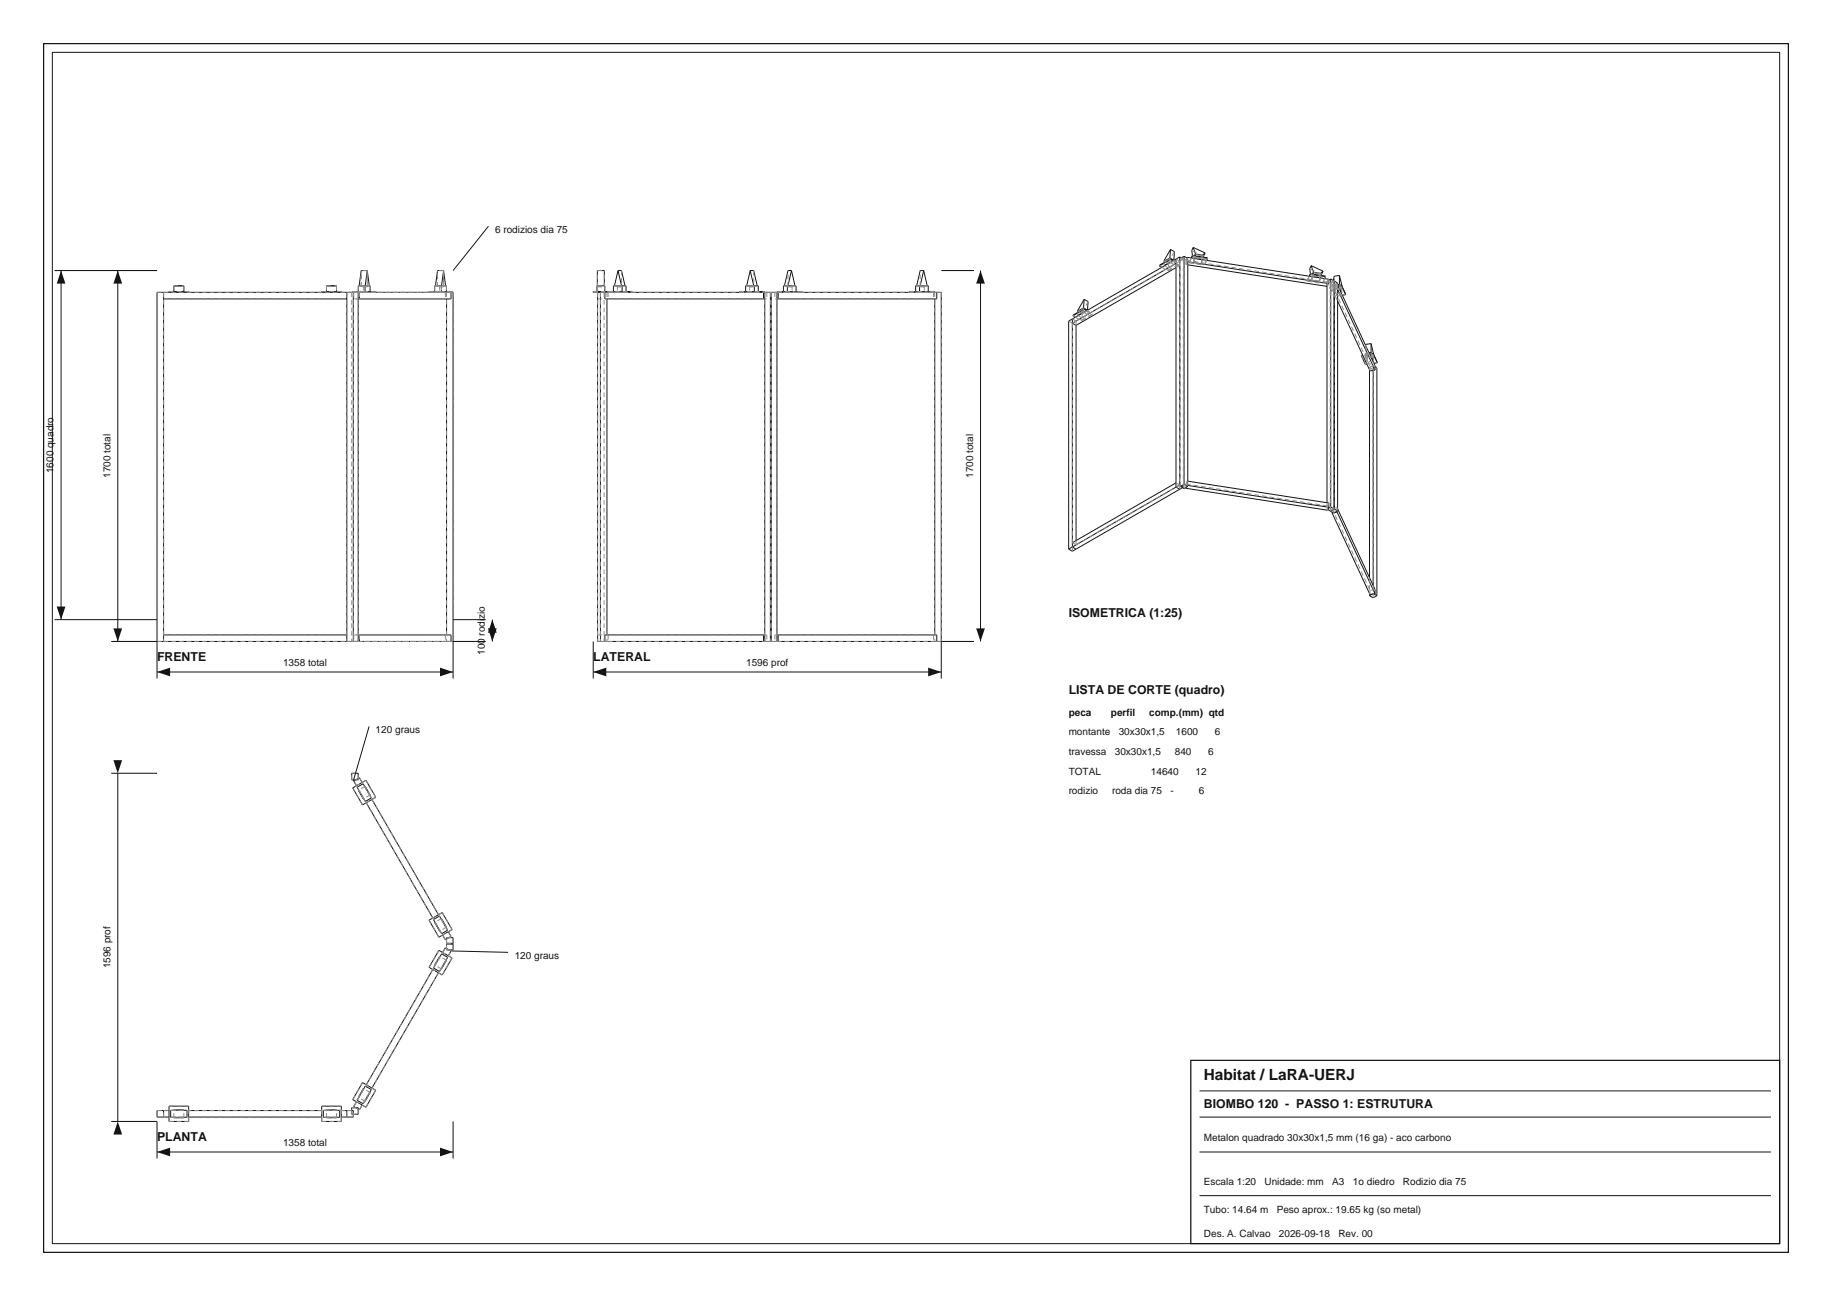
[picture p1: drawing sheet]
<svg xmlns="http://www.w3.org/2000/svg" width="420mm" height="297mm" viewBox="0 0 420 297" stroke-linecap="round" stroke-linejoin="round" font-family="sans-serif">
<path d="M10 10h400v277h-400z" fill="none" stroke="#141414" stroke-width=".28"/>
<g fill="none" stroke="#141414" stroke-width=".23">
<path d="M12 12h396v273h-396zM268.2 59.1l-1.3 .8v.3M268.2 59.1v.3M268.2 59.1l.9 .6M268.3 59.3l-2.5 1.6M268.3 59.3v.2M268.3 59.5l.6 .3M268.3 59.3l.7 .4M268.3 59.5l-2.5 1.4M268.3 57.2l1 .5-.2 1.9M268.3 57.2l-.1 1.9M268.3 57.2l-1.5 2.6h.2"/>
<path d="M269.6 59.4v52.2M270.5 58.9v52.2M270.5 58.9l-24.7 14.2M271.5 58.7l-.7 .4-.3-.2M271.5 58.7v52.3M271.5 58.7l.6 .4 .1-.1M272.2 59l32.4 5v1l-32.4-5zM272.3 60v50.3M273.4 58.6v.1M273.4 58.7l-.2 .4M273.4 58.6l-.3 .5M273.4 58.6l3.4 .5v.1"/>
<path d="M273.4 58.7l3.4 .5M273.5 56.7l-.3 .7 .2 1.2M273.5 56.7l2.8 1.3M273.5 56.7l.6 1.5M274 59.3l1.8 .2M274 58.2v.5M274 58.2l-.2 .4M274 58.2l1.8 .3v.4M276.3 58l-.5 .9M276.3 58l-.6 .5M276.8 59.2l-.2 .5M37.5 67v80"/>
<path d="M37.5 68.5h42M38.7 67v-.2h4.5v.2M39.8 66.8v-1.3h2.3v1.3M73.7 67v-.2h4.5v.2M74.8 66.8v-1.3h2.3v1.3M79.5 67v80M80.9 67v-.2h5.2v.2M81 67v80M82.1 67v80M82.1 66.8v-1.3h2.8v1.3M82.4 67v1.5M83.7 65.5v1.3"/>
<path d="M83.9 66.8v.2M84.2 62h-1.4l-.5 3.5M84.2 62l.5 3.5M84.2 62l-.5 3.5M98.4 67v-.2h5.2v.2M99.6 66.8v-1.3h2.8v1.3M101.4 66.8v.2M101.7 62h-1.4l-.5 3.5M101.7 62l.5 3.5M101.7 62l-.5 4.8M102.4 68.5v77M103.4 67v1.5h-21.3"/>
<path d="M136.9 66.8v-1.3h1.7v1.3M136.9 65.5v-3.5h1.7v3.5M137 67v80h78.8v-80h-79.8v-.2h8.9v.2M137.6 67v80M138.7 67v1.5h36.6M139.1 68.5v77M139.3 66.8v.2M140.6 66.8v-1.3h2.9v1.3M141.7 62h.8l.8 3.5M141.7 62l.8 3.5M141.7 62l-.8 3.5M142.6 65.5v1.3"/>
<path d="M143.2 66.8v.2M169.6 67v-.2h5.6v.2M170.9 66.8v-1.3h2.9v1.3M172 62h.8l.8 3.5M172 62l.8 3.5M172 62l-.8 3.5M172.9 65.5v1.3M173.5 66.8v.2M175 67v1.5M175.3 67v80M176.6 67v80M176.8 67v80"/>
<path d="M178.1 67v80M178.2 67v-.2h5.7v.2M178.4 67v1.5M179.6 66.8v-1.3h2.9v1.3M180 66.8v.2M180.5 65.5v1.3M181.5 62h-.8l-.9 3.5M181.5 62l.8 3.5M181.5 62l-.9 3.5M208.5 67v-.2h5.7v.2M209.9 66.8v-1.3h2.9v1.3M210.3 66.8v.2"/>
<path d="M210.8 65.5v1.3M211.8 62h-.8l-.8 3.5M211.8 62l.8 3.5M211.8 62l-.8 3.5M214.3 68.5v77M214.8 67v1.5h-36.7M245.8 73.1l-.8 .5v52.2M245.8 73.1v52.3l.9 .4M246 72.4l.6 .3M246.7 74.6v49.3M247.1 71.2h.1M247.1 71.2l.1 .1"/>
<path d="M248.4 70.5l-1.3 .8v.3M248.4 70.5v.3M248.5 71.6l-1.3 .7M248.5 70.8l-2.5 1.6M248.5 70.8v.1M248.5 70.9l.6 .3M248.5 70.8l.7 .4M248.5 70.9l-2.5 1.5M248.6 68.6l.9 .5-.2 2-.9-.6M248.6 68.6l-.2 2M248.6 68.6l-1.5 2.6M265.8 60.9l.6 .4"/>
<path d="M268.3 60.1l-1.3 .8M269.6 60.4l-23.8 13.7 .9 .5M269.6 61.3l-22.9 13.3M272.3 60.7l31.9 4.9M300.4 62.7l3.5 .6v.1M300.4 62.7v.2M300.4 62.9l-.2 .4M300.4 62.7l-.3 .6M300.4 62.9l3.5 .5M300.6 60.9l-.3 .7 .1 1.1M300.6 60.9l2.7 1.2M300.6 60.9l.5 1.5"/>
<path d="M301.1 62.4v.4M301.1 63.4h.1M301.1 62.4l-.2 .4M301.1 62.4l1.8 .3v.4M302.9 63.7h-.1M303.3 62.1l-.4 1M303.3 62.1l-.5 .6M303.9 63.4l-.2 .4M304.2 64.9v50.3M305.1 63.9v52.3M305.1 63.9l-.5 .3M305.1 63.9l1.6 .9v52.3"/>
<path d="M305.8 64.4v52.2l-.8 .5M305.9 64.4v52.3l-.8 .5M306.7 65.3l8.5 18.5v1M306.7 69l7.4 16 1.1-.2M306.7 66.3l8.5 18.5M307 66.1l.6 1-.1 .1M307.1 63.1l-1.3 .2-.1 1M307.1 63.1l.6 2.5M307.1 63.1v2.1M307.1 65.1v.4M307.1 65.1l-.4 .1M307.1 65.1l.2 .3"/>
<path d="M307.6 65.4v.1l-.8 .1M307.6 65.4l-.9 .1M307.6 65.4l.9 2.1M308.5 67.4v.1M308.5 67.5l-.8 .2M314.3 78.7l-1.3 .3M314.3 78.7l.6 2.6M314.3 78.7v2.1M312.1 81.6l.9 2 .4-.1M312.4 81.4l-.3 .2M312.5 81.5l-.4 .1M314 84.7v47.7"/>
<path d="M314.3 81.8l.6 1h-.1M314.4 80.8l.1 .3M314.4 80.8v.3M314.4 80.8h-.5M314.8 83.9v50.3M314.8 81v.1M314.8 81l1 2.2M314.8 81.1l-.8 .2M314.8 81l-.8 .1M314.8 81.1l1 2.1M315.2 84l.5 .3v52.2M315.8 83.2l-.8 .1"/>
<path d="M269.6 111.6l-24.6 14.2M269.6 111.6l.9 .5M269.6 110.7l-23.8 13.7M270.5 112.1l-24.7 14.2-.8-.5M270.5 111.1l.8 .5-.8 .5M270.5 111.1l-.9 .5M270.6 111.5l.9-.5 .8 .5-.8 .5zM271.9 111.7v.2M271.9 111.9l32.4 5 .3-.6M272.2 111.2v-.9l32.4 5v1M272.2 111.2l-.3 .7M272.2 111.2l32.4 5.1"/>
<path d="M305.1 116.2l-.9 .5 1.6 .9 .9-.5M305.1 116.2l1.6 .9M305.4 117.3v.2M305.4 117.5l8.7 18.8 1.1-.2M306.5 117.2v.1M306.5 117.3l-1.1 .2M306.5 117.3l8.7 18.8M306.7 116.6l8.5 18.5v1M314 136v.5M314 136.5l.8 .5 .9-.5M314 136.5l.8-.5 .9 .5M36 155.5v-88.5h67.9v88.5"/>
<path d="M36 147h67.9M36 154h67.9M37.5 145.5h42M82.1 145.5h21.3v1.5M82.4 145.5v1.5M175 145.5v1.5M175.3 145.5h-36.6v1.5M178.1 145.5h36.7v1.5M178.4 145.5v1.5M80.6 177.2h1.5v1.5h-1.5zM83 179.3l-.6-1.1-1.3 .8 .6 1.1M80.9 180.6l3-1.8 2.2 3.9-3 1.8z"/>
<path d="M81.9 180.4l1.4-.8 1.8 3.3-1.4 .8zM82.2 181l1.2 2M83.6 180.2l1.2 2M84 184l15.2 26.4M85.3 183.2l15.2 26.4M98.4 210.9l3-1.8 2.2 3.9-3 1.8zM99.4 210.7l1.4-.8 1.8 3.3-1.4 .8zM99.7 211.4l1.2 1.9M100.6 217.8l3 1.7-2.2 3.9-3-1.7zM100.9 219.2l-1.2 2M101.1 210.6l1.2 1.9M101.2 218.6l1.4 .8-1.8 3.2-1.4-.8z"/>
<path d="M101.5 218.3l.6-1.1 1.3 .8-.6 1M102.4 214.9h1.5v2.8h-1.5zM102.4 216.2h1.5M102.4 216.4h1.5M102.8 213.5l.6 1.1-1.3 .8-.6-1.1M99.2 222.2l-15.2 26.4M100.5 222.9l-15.2 26.4M102.3 220l-1.2 2M37.5 254.5v1.5M38.7 254.5h-2.7v1.5h2.7M38.7 253.5h4.5v3.5h-4.5zM39.1 254.4h3.8v1.7h-3.8z"/>
<path d="M39.8 254.4h2.3M39.8 256.1h2.3M43.2 256h30.5M43.2 254.5h30.5M73.7 253.5h4.5v3.5h-4.5zM74.1 254.4h3.8v1.7h-3.8zM74.8 256.1h2.3M74.8 254.4h2.3M78.2 254.5h2.8v1.5h-2.8M79.5 254.5v1.5M80.6 253.9h1.5v1.5h-1.5zM81.7 252.5l-.6 1.1 1.3 .7 .6-1.1"/>
<path d="M83.1 248.1l3 1.7-2.2 3.9-3-1.7zM83.4 249.5l-1.2 2M83.7 248.9l1.4 .8-1.8 3.2-1.4-.8zM84.8 250.3l-1.2 2"/>
</g>
<g fill="none" stroke="#8c8c8c" stroke-width=".23" stroke-dasharray="1.1 .7" stroke-linecap="butt">
<path d="M266.9 59.9l1 .6M267 59.8l.8 .5M267 59.8l.6-.1M267.6 59.7l.6-.6M268.2 59.4v.7M268.9 59.8l1.4 .8M269 59.7l1.3 .8M269.1 59.7h.1M269.2 59.7v1M269.3 57.7l-1.5 2.6M269.6 59.4l.9 .5M270.5 59.9v52.2"/>
<path d="M270.5 59.9l.8-.5M270.6 59.2v52.3M270.6 59.2l.9 .5M270.6 59.2l.2-.1M270.8 59.1l.5 .3M271.3 59.4v52.2M271.5 59.7v52.3M271.5 59.7l.8-.5M271.9 59.6v1M271.9 59.6l32.4 5.1M272.1 59.1l.2 .1M272.1 59.1l-.2 .5"/>
<path d="M272.2 60l-.3 .6M272.3 59.2v.8M273.1 59.1l-.5 1M273.2 59.1l-.6 1.1M273.4 58.6l1.2 .7M273.7 59v1M273.7 59l1.7 .3M273.7 60l1.7 .3M273.8 58.6l-.1 .4M274 59.3l-.3 .7M274 58.7v.5M274.1 58.2l.8 .4"/>
<path d="M274.6 59.3l1.2-.4M274.9 58.6l.8-.1M275.4 59.3v1M275.8 59.5l-.4 .8M275.8 58.9v.6M275.8 58.5l-.4 .8M275.9 58.7l-2.7-1.3M276.6 59.7l-.5 1.1M276.8 59.1l-.7 1.5M36 67v80M36 67h1.5M37.5 67v80"/>
<path d="M37.5 67h42M37.5 68.5h42M38.7 66.8v.2M38.7 66.8h4.5M39.8 65.5v1.5M39.8 65.5h2.3M42.1 65.5v1.5M43.2 66.8v.2M73.7 66.8v.2M73.7 66.8h4.5M74.8 65.5v1.5M74.8 65.5h2.3"/>
<path d="M77.1 65.5v1.5M78.2 66.8v.2M79.5 67v80M79.5 67h1.1M80.6 67v80M80.6 67h.4M80.6 67h.3M80.6 67h.5M80.9 66.8h2.2M80.9 66.8v.2M80.9 67h1.2M81 67v80"/>
<path d="M81 67h1.1M81.1 67v1.5M81.1 67h20.1M81.1 68.5h1.3M81.1 67h1M82.1 67v80M82.1 67h1M82.1 65.5h1.2M82.1 65.5v1.5M82.1 67h.3M82.1 67h-1.2M82.4 67v1.5"/>
<path d="M82.4 68.5h19.7M82.4 67h.9M82.4 67h-.3M82.4 67h-1.3M82.8 65.8v-3.8M83.1 66.8v.2M83.1 66.8h-2.2M83.1 67h-1M83.3 65.5v1.5M83.3 67h-1.2M83.3 65.5h-1.2M83.3 67h-.2"/>
<path d="M83.7 65.5v1.5M83.7 67h-.4M83.7 65.5h-.4M83.9 66.8v.2M83.9 67h-3M83.9 66.8h-.8M84.2 65.8h-1.4M84.2 65.8v-3.8M84.2 62v3.8M84.2 62h-1.4M84.9 65.5v1.5M84.9 65.5h-1.2"/>
<path d="M84.9 67h-1.2M86.1 66.8v.2M86.1 66.8h-2.2M86.1 67h-2.2M86.1 67h-2.8M98.4 66.8h2.2M98.4 66.8v.2M99.6 65.5h1.2M99.6 65.5v1.5M99.6 67h1M100.3 65.8v-3.8M100.6 66.8v.2"/>
<path d="M100.6 67h.2M100.6 66.8h-2.2M100.6 67h-1M100.8 65.5v1.5M100.8 67h-1.2M100.8 65.5h-1.2M100.8 67h-.2M101.2 65.5v1.5M101.2 67h.9M101.2 67h-.4M101.2 65.5h-.4M101.4 66.8v.2"/>
<path d="M101.4 67h-3M101.4 66.8h-.8M101.7 65.8h-1.4M101.7 65.8v-3.8M101.7 62v3.8M101.7 62h-1.4M102.1 67v1.5M102.1 68.5h-21M102.1 67h1.3M102.1 67h-19.7M102.4 65.5v1.5M102.4 65.5h-1.2"/>
<path d="M102.4 67h-1.2M102.4 67v80M102.4 67h1M102.4 67h-.3M103.4 67v1.5M103.4 67h.5M103.4 68.5h-1.3M103.4 67h-1.3M103.6 66.8v.2M103.6 66.8h-2.2M103.6 67h-2.2M103.6 67h-2.8"/>
<path d="M103.9 67v80M136 66.8v.2M136 67h3.3M136 66.8h3.3M136.9 65.5v1.5M136.9 65.5h1.7M136.9 65.8h1.7M136.9 65.8v-3.8M136.9 62h1.7M137 67v80M137 68.5h1.5M137.6 67v80"/>
<path d="M138.5 67v80M138.6 65.8v-3.8M138.6 65.5v1.5M138.7 68.5h.7M139.1 67v80M139.3 67h1.7M139.3 67h.2M139.3 66.8h.2M139.4 67v1.5M139.4 68.5h36.4M139.4 67h35.9M139.5 66.8v.2"/>
<path d="M139.5 67h3.7M139.5 66.8h1.5M140.6 66.8v.2M140.6 65.5h.9M140.6 67h.9M140.9 65.5l.8 .3M141 66.8v.2M141 66.8h3.9M141 67h3.9M141.5 65.5v1.5M141.5 65.5h2M141.5 67h1.1"/>
<path d="M141.7 65.8h.8M141.7 65.8l.8-.3M142.5 65.8l.8-.3M142.5 62v3.8M142.6 66.8v.2M142.6 67h.9M143.5 66.8v.2M169.6 67h1.7M169.6 66.8h1.7M169.6 67h3.3M170.9 66.8v.2M170.9 65.5h.9"/>
<path d="M170.9 67h.9M171.2 65.5l.8 .3M171.3 66.8v.2M171.3 66.8h3.9M171.3 67h3.9M171.8 65.5v1.5M171.8 65.5h2M171.8 67h1.1M172 65.8h.8M172 65.8l.8-.3M172.8 65.8l.8-.3M172.8 62v3.8"/>
<path d="M172.9 66.8v.2M172.9 67h.6M172.9 67h.9M173.5 67h.3M173.8 66.8v.2M175.3 67v80M175.3 67h.5M175.8 67v1.5M175.8 67h1M176.6 67v80M176.6 67h1M176.8 67v80"/>
<path d="M177.6 67v1.5M177.6 68.5h36.4M177.6 67h.5M178.1 67v80M178.1 67h35.9M178.2 66.8h3.9M178.2 67h3.9M179.6 66.8v.2M179.6 65.5h2M179.6 67h.9M179.8 65.5l.9 .3M180 67h.5"/>
<path d="M180 67h-.4M180.5 66.8v.2M180.5 67h3.4M180.5 67h1.1M180.6 65.5l.9 .3M180.7 65.8v-3.8M181.5 65.8h-.8M181.5 65.8l.8-.3M181.6 65.5v1.5M181.6 67h.9M182.1 66.8v.2M182.5 66.8v.2"/>
<path d="M182.5 65.5h-.9M183.9 67h-1.8M183.9 66.8h-1.8M208.5 66.8h3.9M208.5 67h3.9M209.9 66.8v.2M209.9 65.5h2M209.9 67h.9M210.2 65.5l.8 .3M210.3 67h.5M210.3 67h-.4M210.8 66.8v.2"/>
<path d="M210.8 67h3.4M210.8 67h1.1M211 65.5l.8 .3M211 65.8v-3.8M211.8 65.8h-.8M211.8 65.8l.8-.3M211.9 65.5v1.5M211.9 67h.9M212.4 66.8v.2M212.8 66.8v.2M212.8 65.5h-.9M214 67v1.5"/>
<path d="M214.2 67h-1.8M214.2 66.8h-1.8M214.3 67v80M214.3 67h.5M214.3 67h-.3M214.8 68.5h-.8M214.8 67h1M215.8 67v80M245 73.6l.8 .5M245.8 74.1v52.2M245.8 73.1l.9 .5M245.8 74.1l.9-.5"/>
<path d="M246 72.2l2 1.2M246.6 72.7l1.4 .8M246.7 73.6v1M246.7 73.6l23.8-13.7M247.1 71.6v.7M247.1 71.3l1 .6M247.2 71.3l.8 .4M247.2 72.3l.9 .6M247.2 71.2l.6-.1M247.8 71.1l.6-.5M248 71.7l.7-.1M248 73.4v.1"/>
<path d="M248 73.4l2.5-1.5M248 73.5l2.5-1.5M248.1 71.9v1M248.1 71.9l1.3-.8M248.1 72.9l1.3-.8M248.4 70.8v.7M248.5 71.6l.9 .5M248.7 71.6l.6-.5M249.1 71.2l1.4 .8M249.2 71.2l1.3 .7M249.3 71.1h.1M249.4 71.1v1"/>
<path d="M249.5 69.1l-1.5 2.6M250.5 71.9v.1M265.8 60.8l2 1.1M266.4 61.3l1.4 .8M266.9 60.2v.6M267 60.9l.9 .5M267.8 60.3l.7-.1M267.8 61.9v.2M267.8 61.9l2.5-1.4M267.8 62.1l2.5-1.5M267.9 60.5v.9M267.9 60.5l1.3-.8"/>
<path d="M267.9 61.4l1.3-.7M268.3 60.1l.9 .6M268.5 60.2l.6-.6M269.6 60.4l.9 .4M269.6 61.3l.9-.5M270.3 60.5v.1M271.9 60.6l.4 .1M272.6 60.1v.1M272.6 60.1l3.5 .5M272.6 60.2l3.5 .6M276.1 60.6v.2M299.7 64.3v.1"/>
<path d="M299.7 64.3l3.5 .5M299.7 64.4l3.5 .6M300.1 63.3l-.4 1M300.2 63.3l-.5 1.1M300.4 62.7l1.2 .8M300.7 63.2v1M300.7 63.2l1.8 .3M300.7 64.2l1.8 .3M300.9 62.8l-.2 .4M301.1 63.4l-.4 .8M301.1 62.8v.6M301.1 62.4l.9 .3"/>
<path d="M301.6 63.5l1.3-.4M302 62.7h.8M302.5 63.5v1M302.8 63.7l-.3 .8M302.9 63.1v.6M302.9 62.7l-.4 .8M303 62.9l-2.7-1.3M303.2 64.8v.2M303.7 63.8l-.5 1.2M303.9 63.3l-.7 1.5M304.2 64.4v.5M304.2 64.4l.4-.2"/>
<path d="M304.2 65.6h.1M304.2 64.4l.8 .4M304.3 64.7v.9M304.6 65l-.3 .6M304.6 64l-.3 .7M304.9 65.8v.1M304.9 65.8l.9 2M304.9 65.9l.9 2.1M305 64.8v52.3M305 64.8l.8-.4M305 64.8l.1 .1M305.1 64.9v52.3"/>
<path d="M305.1 64.9l.8-.5M305.1 64.9l.7 .4M305.4 65.3v1M305.4 65.3l8.7 18.7M305.4 66.3l1.3 2.7M305.7 64.3l.4 1.7M305.8 65.4v.9M305.8 65.4l.4 1M305.8 66.3l.4 1.1M305.8 67.8v.2M305.8 65.3v52.3M305.8 65.3l.9-.5"/>
<path d="M306.1 66l.2 .3M306.2 66.4v1M306.3 66.3l-.5-3M306.5 65.1v1M306.5 66.1l-1.1 .2M306.5 65.1l-1.1 .2M306.5 65.1l.2 .2M306.5 66.1l.2 .2M306.7 65.2l-.9 .2M306.7 65.5l-1.8 .3M306.8 65.6l-1.9 .3M307 66.1l-1.2 .2"/>
<path d="M307.1 65.2l.2 .6M307.1 65.5v.6M307.3 65.4l.3 .8M307.3 65.8l.2 .3M307.5 67.2l-1.3 .2M307.5 66.1l.2-.5M307.5 66.1l-1.2 .2M307.6 66.2v.9M307.6 66.2l-1.4 .2M307.7 67.7l-1.9 .3M308.5 67.4l-2.7 .4M313 79l.3 2.6"/>
<path d="M312.1 81.4l.9 2M313 81v1M313 81l.5 1M313 82l.5 1M313 83.4v.2M313.3 81.6l.2 .3M313.5 82v1M313.5 81.9l-.4-3M313.9 80.8l-.9 .2M314 84.3v.4M314 84.3l.8 .4M314 84.3l.8-.5"/>
<path d="M314 81.1l-1.6 .3M314 81.3l-1.5 .2M314.1 84v1M314.3 81.8l-1.3 .2M314.3 80.8l.3 .6M314.4 81.1v.6M314.5 81.1l.4 .7M314.6 81.4l.2 .3M314.8 82.8l-1.3 .2M314.8 81.7l.1-.4M314.8 81.7l-1.3 .2M314.8 84.7v52.3"/>
<path d="M314.8 83.8v.1M314.8 83.8l.4 .2M314.8 84.7l.9-.4M314.9 81.8v1M314.9 81.8l-1.4 .2M315 83.3l-1.6 .2M315.2 83.8l-1.1 .2M315.8 83l-2.8 .4M269.6 110.7l.9 .4M271.9 110.9v.8M271.9 110.9l32.4 5M272.2 110.3l-.3 .6"/>
<path d="M272.3 110.3v1.2M304.2 115.2v1.5M304.3 115.9v1M304.6 115.3l-.3 .6M305.4 116.5v.8M305.4 116.5l8.7 18.8M306.5 116.4v.8M306.5 116.4l-1.1 .1M306.5 116.4l.2 .2M245.8 124.4l.9 .5M246.7 123.9v1.9M246.7 124.9l23.8-13.8"/>
<path d="M314 132.4v3.6M314.1 135.3v1M315.2 135.1l-1.1 .2M36 147h1.5M37.5 145.5h42M37.5 147h42M79.5 147h1.1M80.6 147h.4M80.6 147h.5M81 147h1.1M81.1 145.5v1.5M81.1 145.5h1.3"/>
<path d="M81.1 147h1M82.1 147h20M82.4 145.5v1.5M82.4 145.5h19.7M82.4 147h-.3M82.4 147h-1.3M102.1 145.5v1.5M102.1 145.5h-21M102.1 147h-19.7M102.4 147h1M102.4 147h-.3M103.4 145.5v1.5"/>
<path d="M103.4 147h.5M103.4 145.5h-1.3M103.4 147h-1.3M137 145.5h1.5M137 147h.6M137.6 147h.9M138.5 147h.6M138.7 147h.7M138.7 145.5h.7M139.4 145.5v1.5M139.4 145.5h36.4M139.4 147h35.9"/>
<path d="M175.3 147h.5M175.8 145.5v1.5M175.8 147h1M176.6 147h1M177.6 145.5v1.5M177.6 145.5h36.4M177.6 147h.5M178.1 147h35.9M214 145.5v1.5M214.3 147h.5M214.3 147h-.3M214.8 145.5h-.8"/>
<path d="M214.8 147h1M80.6 178.7v-1.5M80.6 178.7h1.5M80.6 177.2h1.5M82.1 178.7v-1.5M82.4 178.2l-1.3 .8M83.9 178.8l-3 1.8M82.8 182l-.9-1.6M83.1 184.5l-2.2-3.9M83.3 183.1l-1.2-2M83.7 180.2l-1.6 .9M83.7 183.7l-.9-1.7"/>
<path d="M84.2 181.2l-.9-1.6M84.9 182.2l-1.6 .9M84.9 182.2l-1.2-2M85.1 182.9l-.9-1.7M86.1 182.7l-3 1.8M86.1 182.7l-2.2-3.9M100.3 212.3l-.9-1.6M100.6 214.8l-2.2-3.9M100.8 213.4l-1.2-2M101.2 210.5l-1.6 .9M101.2 214l-.9-1.7M101.4 209.1l-3 1.8"/>
<path d="M101.7 211.5l-.9-1.6M102.1 215.4l-21-36.4M102.4 212.5l-1.6 .9M102.4 212.5l-1.2-2M102.4 217.7h1.5M102.4 216.2h1.5M102.4 216.4h1.5M102.4 214.9h1.5M102.4 217.7v-1.3M102.4 216.4v-.2M102.4 216.2v-1.3M102.6 213.2l-.9-1.7"/>
<path d="M103.4 218l-1.3-.8M103.4 214.6l-1.3 .8M103.4 214.6l-21-36.4M103.6 219.5l-3-1.7M103.6 213l-3 1.8M103.6 213l-2.2-3.9M103.9 217.7v-1.3M103.9 216.4v-.2M103.9 216.2v-1.3M98.4 221.7l2.2-3.9M99.4 221.8l.9-1.6M99.6 221.2l1.2-2"/>
<path d="M100.3 220.2l.9-1.6M100.8 222.6l.9-1.6M101.2 222.1l-1.6-.9M101.2 222.1l1.2-2M101.4 223.4l-3-1.7M101.4 223.4l2.2-3.9M101.7 221l.9-1.6M102.4 220.1l-1.6-.9M36 256v-1.5M36 256h1.5M36 254.5h1.5M37.5 256v-1.5"/>
<path d="M37.5 256h42M37.5 254.5h42M38.7 257v-3.5M38.7 257h4.5M38.7 253.5h4.5M39.1 254.4h1.9M39.1 256.1h1.9M39.8 256.1v-1.7M39.8 256.1h2.3M39.8 254.4h2.3M41 254.4h1.9M41 256.1h1.9"/>
<path d="M42.1 256.1v-1.7M43.2 257v-3.5M73.7 257v-3.5M73.7 257h4.5M73.7 253.5h4.5M74.1 254.4h1.9M74.1 256.1h1.9M74.8 256.1v-1.7M74.8 256.1h2.3M74.8 254.4h2.3M76 254.4h1.9M76 256.1h1.9"/>
<path d="M77.1 256.1v-1.7M78.2 257v-3.5M79.5 256v-1.5M79.5 256h1.5M79.5 254.5h1.5M80.6 255.4v-1.5M80.6 255.4h1.5M80.6 253.9h1.5M80.9 252l2.2-3.9M81 256v-1.5M81.1 253.6l21-36.4M81.9 252.1l.9-1.6"/>
<path d="M82.1 255.4v-1.5M82.1 251.5l1.2-2M82.4 254.3l-1.3-.7M82.4 254.3l21-36.3M82.8 250.5l.9-1.6M83.3 252.9l.9-1.6M83.7 252.4l-1.6-.9M83.7 252.4l1.2-2M83.9 253.7l-3-1.7M83.9 253.7l2.2-3.9M84.2 251.3l.9-1.6M84.9 250.4l-1.6-.9"/>
<path d="M86.1 249.8l-3-1.7"/>
</g>
<g fill="#141414">
<path d="M36 154l3-1v2z"/>
<path d="M100.9 153l3 1-3 1z"/>
</g>
<path d="M25.5 62h10.5M27 62v85M25.5 147h10.5" fill="none" stroke="#141414" stroke-width=".23"/>
<g fill="#141414">
<path d="M26 144h2l-1 3z"/>
<path d="M27 62l1 3h-2z"/>
</g>
<path d="M12.5 62h23.5M14 62v80M12.5 142h23.5" fill="none" stroke="#141414" stroke-width=".23"/>
<g fill="#141414">
<path d="M13 139h2l-1 3z"/>
<path d="M14 62l1 3h-2z"/>
</g>
<path d="M103.9 147h7.5M103.9 142h7.5M112.9 142v5" fill="none" stroke="#141414" stroke-width=".23"/>
<g fill="#141414">
<path d="M111.9 144h2l-1 3z"/>
<path d="M112.9 142l1 3h-2z"/>
</g>
<path d="M112 51.8l-8.1 10.2M36 257v8.5M103.9 257v8.5M36 264h67.9" fill="none" stroke="#141414" stroke-width=".23"/>
<g fill="#141414">
<path d="M36 264l3-1v2z"/>
<path d="M100.9 263l3 1-3 1z"/>
</g>
<path d="M25.5 177.2h10.5M27 177.2v79.8M25.5 257h10.5" fill="none" stroke="#141414" stroke-width=".23"/>
<g fill="#141414">
<path d="M26 174.2h2l-1 3z"/>
<path d="M27 257l1 3h-2z"/>
</g>
<path d="M136 154h79.8M136 147v8.5M215.8 147v8.5M84.6 166.5l-3.6 12.5M103.5 217.9l13 .3" fill="none" stroke="#141414" stroke-width=".23"/>
<g fill="#141414">
<path d="M136 154l3-1v2z"/>
<path d="M212.8 153l3 1-3 1z"/>
</g>
<path d="M215.8 62h7.5M224.8 62v85M215.8 147h7.5" fill="none" stroke="#141414" stroke-width=".23"/>
<g fill="#141414">
<path d="M223.8 144h2l-1 3z"/>
<path d="M224.8 62l1 3h-2z"/>
</g>
<path d="M273 243h135v42h-135z" fill="none" stroke="#141414" stroke-width=".28"/>
<path d="M275 256h131M275 250h131M275 274h131M275 264h131" fill="none" stroke="#141414" stroke-width=".23"/>
<text font-size="3.5" fill="#141414" x="276" y="247.5">Habitat / LaRA-UERJ</text>
<g font-size="2.8" fill="#141414">
<text x="245" y="141.5">ISOMETRICA (1:25)</text>
<text x="36" y="151.5">FRENTE</text>
<text x="136" y="151.5">LATERAL</text>
<text x="245" y="159">LISTA DE CORTE (quadro)</text>
<text x="276" y="254">BIOMBO 120 - PASSO 1: ESTRUTURA</text>
<text x="36" y="261.5">PLANTA</text>
</g>
<g font-size="2.3" fill="#141414">
<text x="113.5" y="53.3">6 rodizios dia 75</text>
<text x="12.3" y="108.4" transform="rotate(-90 12.3 108.4)">1600 quadro</text>
<text x="25.3" y="109.5" transform="rotate(-90 25.3 109.5)">1700 total</text>
<text x="223.1" y="109.5" transform="rotate(-90 223.1 109.5)">1700 total</text>
<text x="64.9" y="152.7">1358 total</text>
<text x="111.2" y="150.1" transform="rotate(-90 111.2 150.1)">100 rodizio</text>
<text x="171.1" y="152.7">1596 prof</text>
<text x="86.1" y="168">120 graus</text>
<text x="245" y="164">peca</text>
<text x="254.7" y="164">perfil</text>
<text x="263.5" y="164">comp.(mm) qtd</text>
<text x="245" y="168.5">montante</text>
<text x="245" y="173">travessa</text>
<text x="255.6" y="173">30x30x1,5</text>
<text x="256.5" y="168.5">30x30x1,5</text>
<text x="269.3" y="173">840</text>
<text x="269.6" y="168.5">1600</text>
<text x="277" y="173">6</text>
<text x="278.5" y="168.5">6</text>
<text x="245" y="177.5">TOTAL</text>
<text x="263.9" y="177.5">14640</text>
<text x="274.1" y="177.5">12</text>
<text x="245" y="182">rodizio</text>
<text x="254.9" y="182">roda dia 75</text>
<text x="268.3" y="182">-</text>
<text x="274.8" y="182">6</text>
<text x="25.3" y="221.9" transform="rotate(-90 25.3 221.9)">1596 prof</text>
<text x="118" y="219.7">120 graus</text>
<text x="64.9" y="262.7">1358 total</text>
<text x="276" y="261.5">Metalon quadrado 30x30x1,5 mm (16 ga) - aco carbono</text>
<text x="276" y="271.5">Escala 1:20</text>
<text x="289.9" y="271.5">Unidade: mm</text>
<text x="305.4" y="271.5">A3</text>
<text x="310.2" y="271.5">1o diedro</text>
<text x="321.6" y="271.5">Rodizio dia 75</text>
<text x="276" y="278">Tubo: 14.64 m</text>
<text x="292.7" y="278">Peso aprox.: 19.65 kg (so metal)</text>
<text x="276" y="283.5">Des. A. Calvao</text>
<text x="293.2" y="283.5">2026-09-18</text>
<text x="306.8" y="283.5">Rev. 00</text>
</g>
</svg>
